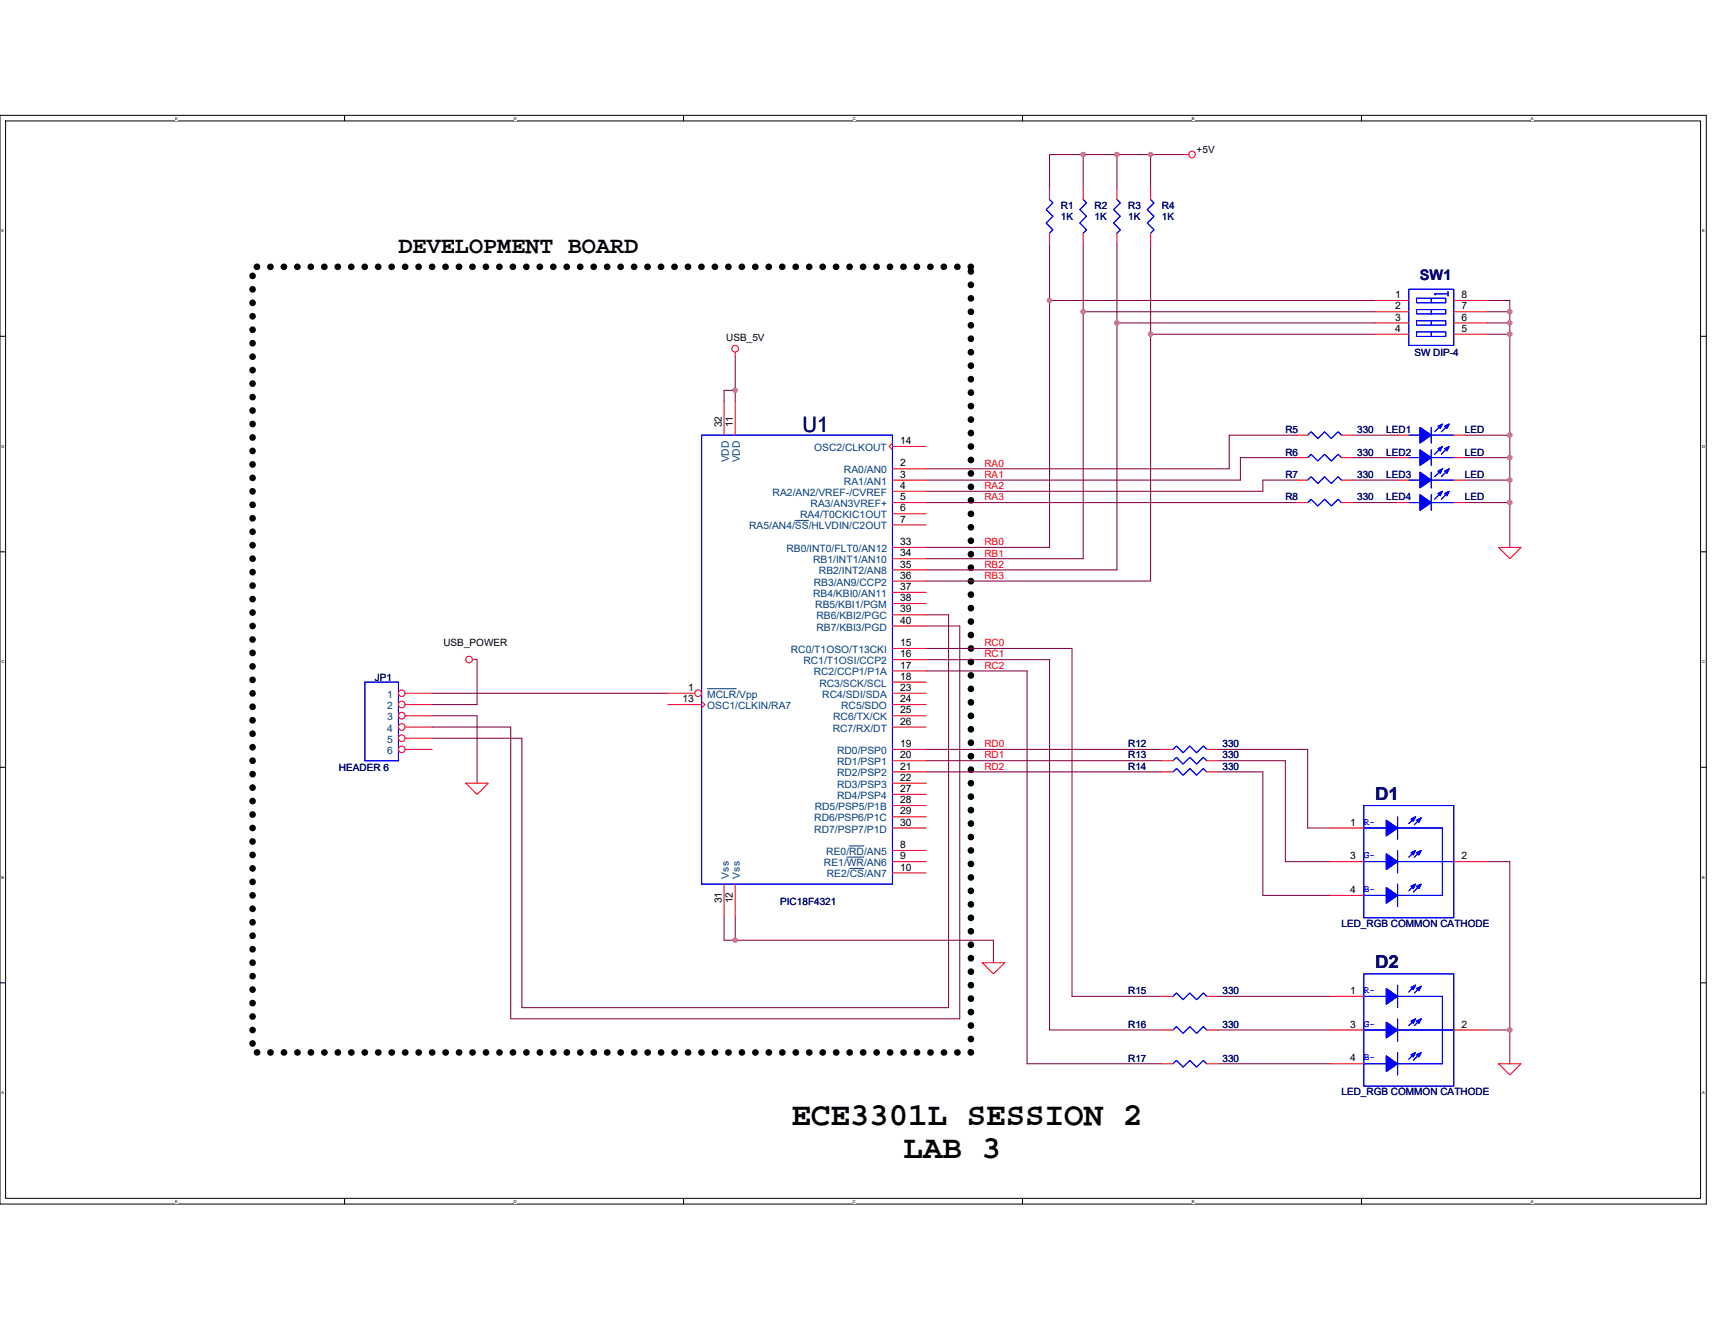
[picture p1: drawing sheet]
<svg xmlns="http://www.w3.org/2000/svg" width="279mm" height="216mm" viewBox="0 0 279 216" stroke-linecap="round" stroke-linejoin="round" font-family="sans-serif">
<path d="M0 18.8h278v177.4h-278zM.9 19.7h276.2v175.6h-276.2z" fill="none" stroke="#000" stroke-width=".16"/>
<g fill="#fff">
<path d="M28.5 18.9h.4v.7h-.4z"/>
<path d="M28.5 195.4h.4v.7h-.4z"/>
</g>
<path d="M56.1 18.8v.9M56.1 195.3v.9" fill="none" stroke="#000" stroke-width=".17"/>
<g fill="#fff">
<path d="M83.7 18.9h.5v.7h-.5z"/>
<path d="M83.7 195.4h.5v.7h-.5z"/>
</g>
<path d="M111.4 18.8v.9M111.4 195.3v.9" fill="none" stroke="#000" stroke-width=".17"/>
<g fill="#fff">
<path d="M139 18.9h.4v.7h-.4z"/>
<path d="M139 195.4h.4v.7h-.4z"/>
</g>
<path d="M166.6 18.8v.9M166.6 195.3v.9" fill="none" stroke="#000" stroke-width=".17"/>
<g fill="#fff">
<path d="M194.2 18.9h.4v.7h-.4z"/>
<path d="M194.2 195.4h.4v.7h-.4z"/>
</g>
<path d="M221.8 18.8v.9M221.8 195.3v.9" fill="none" stroke="#000" stroke-width=".17"/>
<g fill="#fff">
<path d="M249.4 18.9h.4v.7h-.4z"/>
<path d="M249.4 195.4h.4v.7h-.4z"/>
<path d="M.2 37.3h.5v.7h-.5z"/>
<path d="M277.3 37.3h.4v.7h-.4z"/>
<path d="M.2 72.3h.5v.8h-.5z"/>
<path d="M277.3 72.3h.4v.8h-.4z"/>
</g>
<path d="M0 54.8h.9M277.1 54.8h.9" fill="none" stroke="#000" stroke-width=".17"/>
<g fill="#fff">
<path d="M.2 107.5h.5v.7h-.5z"/>
<path d="M277.3 107.5h.4v.7h-.4z"/>
</g>
<path d="M0 89.9h.9M277.1 89.9h.9" fill="none" stroke="#000" stroke-width=".17"/>
<g fill="#fff">
<path d="M.2 142.6h.5v.7h-.5z"/>
<path d="M277.3 142.6h.4v.7h-.4z"/>
</g>
<path d="M0 125h.9M277.1 125h.9" fill="none" stroke="#000" stroke-width=".17"/>
<g fill="#fff">
<path d="M.2 177.7h.4v.7h-.4z"/>
<path d="M277.3 177.7h.4v.7h-.4z"/>
</g>
<path d="M0 160.1h.9M277.1 160.1h.9" fill="none" stroke="#000" stroke-width=".17"/>
<path d="M41.1 43.5h117.1v128h-117.1z" fill="none" stroke="#000" stroke-width="1.1" stroke-dasharray="0 2.2"/>
<g fill="none" stroke="#800040" stroke-width=".17">
<path d="M171 39.8v9.2M176.5 39.8v11M176.5 25.2h-5.5v5.5M176.5 25.2v5.5M176.5 25.2h5.5M182 25.2h5.5M182 39.8v12.8M182 25.2v5.5M187.5 25.2h5.4M187.5 39.8v14.7M187.5 25.2v5.5M119.8 58.1v5.5"/>
<path d="M171 49v40.2h-20.1M171 49h53M176.5 50.8v40.2h-25.6M176.5 50.8h47.5M182 52.6v40.3h-31.1M182 52.6h42M187.5 54.5h36.5M187.5 54.5v40.2h-36.6M242.3 49h3.7v1.8M242.3 52.6h3.7M242.3 54.5h3.7M242.3 50.8h3.7"/>
<path d="M246 50.8v1.8M246 52.6v1.9M246 54.5v16.4M119.8 63.6v1.8M119.8 63.6h-1.8v1.8M211.2 70.9h-10.9v5.5h-49.4M211.2 74.6h-9.1v3.6h-51.2M211.2 78.2h-5.5v1.9h-54.8M220.4 70.9h7.3M220.4 78.2h7.3M220.4 74.6h7.3M238.7 74.6h7.3"/>
<path d="M238.7 78.2h7.3M238.7 70.9h7.3M246 74.6v3.6M246 78.2v3.7M246 70.9v3.7M150.9 81.9h60.3M220.4 81.9h7.3M238.7 81.9h7.3M246 81.9v7.3M70.4 116.6h7.3v11M70.4 113h38.4M77.7 107.5v7.3h-7.3"/>
<path d="M150.9 109.3h16.4v64h22M150.9 107.5h20.1v60.3h18.3M150.9 105.7h23.7v56.6h14.7M150.9 102h5.5v64h-73.2v-47.5h-12.8M150.9 100.2h3.6v64h-69.5v-43.9h-14.6M150.9 125.8h38.4M150.9 122.1h38.4M150.9 124h38.4M198.4 125.8h7.3v20.1h11M198.4 124h11v16.4h7.3M198.4 122.1h14.6v12.8h3.7M118 149.5v3.7h1.8"/>
<path d="M119.8 149.5v3.7M119.8 153.2h42v3.7M242.3 140.4h3.7v27.4M198.4 162.3h18.3M198.4 173.3h18.3M198.4 167.8h18.3M242.3 167.8h3.7M246 167.8v5.5"/>
</g>
<g fill="#f0f" stroke="#f0f" stroke-width=".17">
<circle cx="119.8" cy="63.6" r=".36"/>
<circle cx="119.8" cy="153.2" r=".35"/>
<circle cx="246" cy="74.6" r=".36"/>
<circle cx="246" cy="81.9" r=".36"/>
<circle cx="246" cy="78.2" r=".36"/>
<circle cx="246" cy="50.8" r=".36"/>
<circle cx="246" cy="52.6" r=".36"/>
<circle cx="176.5" cy="25.2" r=".36"/>
<circle cx="182" cy="25.2" r=".36"/>
<circle cx="187.4" cy="25.2" r=".35"/>
<circle cx="246" cy="70.9" r=".36"/>
<circle cx="246" cy="54.4" r=".36"/>
<circle cx="171" cy="49" r=".36"/>
<circle cx="176.5" cy="50.8" r=".36"/>
<circle cx="182" cy="52.6" r=".36"/>
<circle cx="187.4" cy="54.4" r=".36"/>
<circle cx="246" cy="167.8" r=".36"/>
</g>
<g fill="none" stroke="#f00" stroke-width=".17">
<path d="M192.9 25.2h.8M119.8 57.4v.7M244.1 89.2h3.7l-1.8 1.8zM77 107.5h.7M75.9 127.6h3.6l-1.8 1.8zM189.3 125.8h1.8M196.6 125.8h1.8M160 156.9h3.7l-1.9 1.8zM244.1 173.3h3.7l-1.8 1.9z"/>
<circle cx="194.2" cy="25.2" r=".53"/>
<circle cx="119.8" cy="56.8" r=".54"/>
<circle cx="76.4" cy="107.5" r=".54"/>
</g>
<path d="M114.3 70.9h31.1v73.2h-31.1zM191.1 125.8l.6-.6 1 1.1 1.1-1.1 1.1 1.1 1.1-1.1 .6 .6" fill="none" stroke="#00f" stroke-width=".17"/>
<circle cx="113.7" cy="113" r=".54" fill="#fff" stroke="#f00" stroke-width=".17"/>
<g fill="none" stroke="#f00" stroke-width=".17">
<path d="M171 30.7v1.8M171 38v1.8M176.5 30.7v1.8M176.5 38v1.8M182 30.7v1.8M182 38v1.8M187.5 30.7v1.8M187.5 38v1.8M224 49h5.5M224 50.8h5.5M224 52.6h5.5M224 54.5h5.5"/>
<path d="M236.8 49h5.5M236.8 50.8h5.5M236.8 52.6h5.5M236.8 54.5h5.5M118 65.4v5.5M119.8 65.4v5.5M145.4 76.4h5.5M145.4 78.2h5.5M145.4 72.2l-.6 .5 .6 .6M145.4 72.7h5.5M211.2 74.6h1.8M211.2 78.2h1.8"/>
<path d="M211.2 70.9h1.8M218.5 74.6h1.9M218.5 78.2h1.9M218.5 70.9h1.9M227.7 74.6h1.8M227.7 70.9h1.8M227.7 78.2h1.8M236.8 74.6h1.9M236.8 70.9h1.9M236.8 78.2h1.9M145.4 80.1h5.5M145.4 81.9h5.5"/>
<path d="M145.4 83.7h5.5M145.4 85.5h5.5M145.4 89.2h5.5M145.4 91h5.5M145.4 92.9h5.5M145.4 94.7h5.5M145.4 96.5h5.5M145.4 98.3h5.5M211.2 81.9h1.8M218.5 81.9h1.9M227.7 81.9h1.8M236.8 81.9h1.9"/>
<path d="M108.8 114.8h5.5M108.8 113h4.4M114.3 114.3l.6 .5-.6 .6M145.4 100.2h5.5M145.4 102h5.5M145.4 118.5h5.5M145.4 116.6h5.5M145.4 114.8h5.5M145.4 113h5.5M145.4 111.1h5.5M145.4 109.3h5.5M145.4 107.5h5.5"/>
<path d="M145.4 105.7h5.5M145.4 138.6h5.5M145.4 122.1h5.5M145.4 124h5.5M145.4 125.8h5.5M145.4 127.6h5.5M145.4 129.4h5.5M145.4 131.3h5.5M145.4 133.1h5.5M145.4 134.9h5.5M189.3 124h1.8M189.3 122.1h1.8"/>
<path d="M196.6 124h1.8M196.6 122.1h1.8M216.7 134.9h5.5M118 144.1v5.4M119.8 144.1v5.4M145.4 140.4h5.5M145.4 142.2h5.5M216.7 140.4h5.5M216.7 145.9h5.5M236.8 140.4h5.5M189.3 167.8h1.8M189.3 162.3h1.8"/>
<path d="M189.3 173.3h1.8M196.6 167.8h1.8M196.6 162.3h1.8M196.6 173.3h1.8M216.7 162.3h5.5M216.7 167.8h5.5M216.7 173.3h5.5M236.8 167.8h5.5"/>
</g>
<path d="M129.5 84.8h2.2M115.2 112.2h4.8M138 139.7h2.8M138.3 137.8h2.5M138.4 141.5h2.4" fill="none" stroke="#004080" stroke-width=".16"/>
<g fill="none" stroke="#00f" stroke-width=".17">
<path d="M171 32.5l.5 .6-1.1 1.1 1.1 1-1.1 1.1 1.1 1.1-.5 .6M176.5 32.5l.5 .6-1.1 1.1 1.1 1-1.1 1.1 1.1 1.1-.5 .6M182 32.5l.5 .6-1.1 1.1 1.1 1-1.1 1.1 1.1 1.1-.5 .6M187.5 32.5l.5 .6-1.1 1.1 1.1 1-1.1 1.1 1.1 1.1-.5 .6M229.5 47.1h7.3v9.2h-7.3zM230.8 48.6h4.7v.7h-4.7zM230.8 50.4h4.7v.8h-4.7zM230.8 52.3h4.7v.7h-4.7zM230.8 54.1h4.7v.7h-4.7zM233.2 48.6v.7M233.2 50.4v.8M233.2 52.3v.7"/>
<path d="M233.2 54.1v.7M235.9 47.9h-2.2l.2 .1M235.9 47.5v.7M213 74.6l.6-.6 1.1 1.1 1.1-1.1 1.1 1.1 1.1-1.1 .5 .6M213 78.2l.6-.5 1.1 1.1 1.1-1.1 1.1 1.1 1.1-1.1 .5 .5M213 70.9l.6-.5 1.1 1.1 1.1-1.1 1.1 1.1 1.1-1.1 .5 .5M229.5 74.6h1.8M229.5 70.9h1.8M229.5 78.2h1.8M233.2 73.3v2.5M233.2 74.6h3.6M233.2 69.6v2.6"/>
<path d="M233.2 70.9h3.6M233.2 76.9v2.6M233.2 78.2h3.6M234.8 72.9l-1.1 1.1M234.8 69.3l-1.1 1.1M234.8 76.6l-1.1 1.1M235.9 72.9l-1.1 1.1M235.9 69.3l-1.1 1.1M235.9 76.6l-1.1 1.1M213 81.9l.6-.6 1.1 1.1 1.1-1.1 1.1 1.1 1.1-1.1 .5 .6M229.5 81.9h1.8M233.2 80.6v2.6"/>
<path d="M233.2 81.9h3.6M234.8 80.2l-1.1 1.1M235.9 80.2l-1.1 1.1M59.4 111.1h5.5v12.9h-5.5zM191.1 124l.6-.6 1 1.1 1.1-1.1 1.1 1.1 1.1-1.1 .6 .6M191.1 122.1l.6-.5 1 1.1 1.1-1.1 1.1 1.1 1.1-1.1 .6 .5M222.2 131.3h14.6v18.2h-14.6zM222.2 134.9h12.8v11h-12.8M227.7 133.1v3.7M227.7 138.6v3.6M230.6 133.1l-1.1 1.1M230.6 138.6l-1.1 1.1"/>
<path d="M231.5 138.6l-1.1 1.1M231.5 133.3l-1.1 1.1M222.2 158.7h14.6v18.3h-14.6zM222.2 140.4h14.6M227.7 144.1v3.6M230.6 144.1l-1.1 1.1M231.3 144.3l-1 1.1M191.1 167.8l.6-.5 1 1.1 1.1-1.1 1.1 1.1 1.1-1.1 .6 .5M191.1 162.3l.6-.5 1 1.1 1.1-1.1 1.1 1.1 1.1-1.1 .6 .5M191.1 173.3l.6-.5 1 1.1 1.1-1.1 1.1 1.1 1.1-1.1 .6 .5M222.2 162.3h12.8v11h-12.8M222.2 167.8h14.6"/>
<path d="M227.7 160.5v3.7M227.7 166v3.7M227.7 171.5v3.7M230.6 160.5l-1.1 1.1M230.6 171.5l-1.1 1.1M230.6 166l-1.1 1.1M231.3 171.7l-1 1.1M231.5 166l-1.1 1.1M231.5 160.7l-1.1 1.1"/>
</g>
<g fill="#00f" stroke="#00f" stroke-width=".17">
<path d="M231.3 73.3l1.9 1.3-1.9 1.2z" fill-rule="evenodd"/>
<path d="M235.4 73.1l.7-.4-.4 .8z" fill-rule="evenodd"/>
<path d="M234.3 73.1l.7-.4-.4 .8z" fill-rule="evenodd"/>
<path d="M231.3 73.3l1.9 1.3-1.9 1.2z" fill-rule="evenodd"/>
<path d="M235.4 73.1l.7-.4-.4 .8z" fill-rule="evenodd"/>
<path d="M234.3 73.1l.7-.4-.4 .8z" fill-rule="evenodd"/>
<path d="M231.3 69.6l1.9 1.3-1.9 1.3z" fill-rule="evenodd"/>
<path d="M235.4 69.4l.7-.3-.4 .7z" fill-rule="evenodd"/>
<path d="M234.3 69.4l.7-.3-.4 .7z" fill-rule="evenodd"/>
<path d="M231.3 69.6l1.9 1.3-1.9 1.3z" fill-rule="evenodd"/>
<path d="M235.4 69.4l.7-.3-.4 .7z" fill-rule="evenodd"/>
<path d="M234.3 69.4l.7-.3-.4 .7z" fill-rule="evenodd"/>
<path d="M231.3 76.9l1.9 1.3-1.9 1.3z" fill-rule="evenodd"/>
<path d="M235.4 76.8l.7-.4-.4 .7z" fill-rule="evenodd"/>
<path d="M234.3 76.8l.7-.4-.4 .7z" fill-rule="evenodd"/>
<path d="M231.3 76.9l1.9 1.3-1.9 1.3z" fill-rule="evenodd"/>
<path d="M235.4 76.8l.7-.4-.4 .7z" fill-rule="evenodd"/>
<path d="M234.3 76.8l.7-.4-.4 .7z" fill-rule="evenodd"/>
<path d="M225.8 133.6l1.9 1.3-1.9 1.3z" fill-rule="evenodd"/>
<path d="M229.9 133.5l.7-.4-.3 .7z" fill-rule="evenodd"/>
<path d="M230.8 133.6l.7-.3-.3 .7z" fill-rule="evenodd"/>
<path d="M225.8 139.1l1.9 1.3-1.9 1.3z" fill-rule="evenodd"/>
<path d="M225.8 144.6l1.9 1.3-1.9 1.3z" fill-rule="evenodd"/>
<path d="M229.9 138.9l.7-.3-.3 .7z" fill-rule="evenodd"/>
<path d="M230.8 138.9l.7-.3-.3 .7z" fill-rule="evenodd"/>
<path d="M229.9 144.4l.7-.3-.3 .7z" fill-rule="evenodd"/>
<path d="M230.8 144.4l.7-.3-.3 .7z" fill-rule="evenodd"/>
<path d="M225.8 133.6l1.9 1.3-1.9 1.3z" fill-rule="evenodd"/>
<path d="M229.9 133.5l.7-.4-.3 .7z" fill-rule="evenodd"/>
<path d="M230.8 133.6l.7-.3-.3 .7z" fill-rule="evenodd"/>
<path d="M225.8 139.1l1.9 1.3-1.9 1.3z" fill-rule="evenodd"/>
<path d="M225.8 144.6l1.9 1.3-1.9 1.3z" fill-rule="evenodd"/>
<path d="M229.9 138.9l.7-.3-.3 .7z" fill-rule="evenodd"/>
<path d="M230.8 138.9l.7-.3-.3 .7z" fill-rule="evenodd"/>
<path d="M229.9 144.4l.7-.3-.3 .7z" fill-rule="evenodd"/>
<path d="M230.8 144.4l.7-.3-.3 .7z" fill-rule="evenodd"/>
<path d="M225.8 161.1l1.9 1.2-1.9 1.3z" fill-rule="evenodd"/>
<path d="M229.9 160.9l.7-.4-.3 .7z" fill-rule="evenodd"/>
<path d="M230.8 161.1l.7-.4-.3 .7z" fill-rule="evenodd"/>
<path d="M225.8 166.6l1.9 1.2-1.9 1.3z" fill-rule="evenodd"/>
<path d="M225.8 172l1.9 1.3-1.9 1.3z" fill-rule="evenodd"/>
<path d="M229.9 166.4l.7-.4-.3 .8z" fill-rule="evenodd"/>
<path d="M230.8 166.4l.7-.4-.3 .8z" fill-rule="evenodd"/>
<path d="M229.9 171.9l.7-.4-.3 .7z" fill-rule="evenodd"/>
<path d="M230.8 171.9l.7-.4-.3 .7z" fill-rule="evenodd"/>
<path d="M225.8 161.1l1.9 1.2-1.9 1.3z" fill-rule="evenodd"/>
<path d="M229.9 160.9l.7-.4-.3 .7z" fill-rule="evenodd"/>
<path d="M230.8 161.1l.7-.4-.3 .7z" fill-rule="evenodd"/>
<path d="M225.8 166.6l1.9 1.2-1.9 1.3z" fill-rule="evenodd"/>
<path d="M225.8 172l1.9 1.3-1.9 1.3z" fill-rule="evenodd"/>
<path d="M229.9 166.4l.7-.4-.3 .8z" fill-rule="evenodd"/>
<path d="M230.8 166.4l.7-.4-.3 .8z" fill-rule="evenodd"/>
<path d="M229.9 171.9l.7-.4-.3 .7z" fill-rule="evenodd"/>
<path d="M230.8 171.9l.7-.4-.3 .7z" fill-rule="evenodd"/>
<path d="M231.3 80.6l1.9 1.3-1.9 1.3z" fill-rule="evenodd"/>
<path d="M235.4 80.4l.7-.3-.4 .7z" fill-rule="evenodd"/>
<path d="M234.3 80.4l.7-.3-.4 .7z" fill-rule="evenodd"/>
<path d="M231.3 80.6l1.9 1.3-1.9 1.3z" fill-rule="evenodd"/>
<path d="M235.4 80.4l.7-.3-.4 .7z" fill-rule="evenodd"/>
<path d="M234.3 80.4l.7-.3-.4 .7z" fill-rule="evenodd"/>
</g>
<circle cx="65.5" cy="113" r=".54" fill="#fff" stroke="#f00" stroke-width=".17"/>
<path d="M66 113h4.4" fill="none" stroke="#f00" stroke-width=".17"/>
<circle cx="65.5" cy="114.8" r=".54" fill="#fff" stroke="#f00" stroke-width=".17"/>
<path d="M66 114.8h4.4" fill="none" stroke="#f00" stroke-width=".17"/>
<circle cx="65.5" cy="116.6" r=".54" fill="#fff" stroke="#f00" stroke-width=".17"/>
<path d="M66 116.6h4.4" fill="none" stroke="#f00" stroke-width=".17"/>
<circle cx="65.5" cy="118.5" r=".54" fill="#fff" stroke="#f00" stroke-width=".17"/>
<path d="M66 118.5h4.4" fill="none" stroke="#f00" stroke-width=".17"/>
<circle cx="65.5" cy="120.3" r=".54" fill="#fff" stroke="#f00" stroke-width=".17"/>
<path d="M66 120.3h4.4" fill="none" stroke="#f00" stroke-width=".17"/>
<circle cx="65.5" cy="122.1" r=".54" fill="#fff" stroke="#f00" stroke-width=".17"/>
<path d="M66 122.1h4.4" fill="none" stroke="#f00" stroke-width=".17"/>
<g fill="#f0f" stroke="#f0f" stroke-width=".17">
<circle cx="119.8" cy="63.6" r=".36"/>
<circle cx="119.8" cy="153.2" r=".35"/>
<circle cx="246" cy="74.6" r=".36"/>
<circle cx="246" cy="81.9" r=".36"/>
<circle cx="246" cy="78.2" r=".36"/>
<circle cx="246" cy="50.8" r=".36"/>
<circle cx="246" cy="52.6" r=".36"/>
<circle cx="176.5" cy="25.2" r=".36"/>
<circle cx="182" cy="25.2" r=".36"/>
<circle cx="187.4" cy="25.2" r=".35"/>
<circle cx="246" cy="70.9" r=".36"/>
<circle cx="246" cy="54.4" r=".36"/>
<circle cx="171" cy="49" r=".36"/>
<circle cx="176.5" cy="50.8" r=".36"/>
<circle cx="182" cy="52.6" r=".36"/>
<circle cx="187.4" cy="54.4" r=".36"/>
<circle cx="246" cy="167.8" r=".36"/>
</g>
<g font-size="5.3">
<text x="128.9" y="183.3">ECE3301L SESSION 2</text>
<text x="147.2" y="188.7">LAB 3</text>
</g>
<text font-size="3.8" x="64.9" y="41.2">DEVELOPMENT BOARD</text>
<text font-size="3.5" fill="#000080" x="130.7" y="70.4">U1</text>
<g font-size="2.9" fill="#000080">
<text x="224" y="130.3">D1</text>
<text x="224" y="157.8">D2</text>
</g>
<text font-size="2.4" fill="#000080" x="231.3" y="45.7">SW1</text>
<g font-size="1.7">
<text x="227.3" y="48.6">1</text>
<text x="227.3" y="50.4">2</text>
<text x="227.3" y="52.2">3</text>
<text x="238.1" y="48.6">8</text>
<text x="238.1" y="50.4">7</text>
<text x="238.1" y="52.2">6</text>
<text x="227.3" y="54.1">4</text>
<text x="238.1" y="54.1">5</text>
<text x="117.6" y="69.6" transform="rotate(-90 117.6 69.6)">32</text>
<text x="119.4" y="69.6" transform="rotate(-90 119.4 69.6)">11</text>
<text x="146.7" y="76">2</text>
<text x="146.7" y="77.9">3</text>
<text x="146.7" y="72.4">14</text>
<text x="146.7" y="81.5">5</text>
<text x="146.7" y="83.3">6</text>
<text x="146.7" y="79.7">4</text>
<text x="146.7" y="88.8">33</text>
<text x="146.7" y="85.2">7</text>
<text x="146.7" y="90.7">34</text>
<text x="146.7" y="92.5">35</text>
<text x="146.7" y="94.3">36</text>
<text x="146.7" y="96.1">37</text>
<text x="146.7" y="98">38</text>
<text x="146.7" y="99.8">39</text>
<text x="146.7" y="101.6">40</text>
<text x="146.7" y="107.1">16</text>
<text x="146.7" y="105.3">15</text>
<text x="112.1" y="112.6">1</text>
<text x="146.7" y="110.8">18</text>
<text x="146.7" y="112.6">23</text>
<text x="146.7" y="108.9">17</text>
<text x="111.2" y="114.4">13</text>
<text x="146.7" y="116.2">25</text>
<text x="146.7" y="114.4">24</text>
<text x="146.7" y="118.1">26</text>
<text x="146.7" y="121.7">19</text>
<text x="146.7" y="123.6">20</text>
<text x="146.7" y="125.4">21</text>
<text x="146.7" y="127.2">22</text>
<text x="146.7" y="129.1">27</text>
<text x="146.7" y="130.9">28</text>
<text x="146.7" y="132.7">29</text>
<text x="146.7" y="134.5">30</text>
<text x="220" y="134.5">1</text>
<text x="146.7" y="138.2">8</text>
<text x="146.7" y="140">9</text>
<text x="146.7" y="141.9">10</text>
<text x="220" y="140">3</text>
<text x="238.1" y="140">2</text>
<text x="117.6" y="147.2" transform="rotate(-90 117.6 147.2)">31</text>
<text x="119.4" y="147.2" transform="rotate(-90 119.4 147.2)">12</text>
<text x="220" y="145.5">4</text>
<text x="220" y="162">1</text>
<text x="220" y="167.4">3</text>
<text x="238.1" y="167.4">2</text>
<text x="220" y="173">4</text>
</g>
<g font-size="1.7" fill="#004080">
<text x="118.7" y="75.4" transform="rotate(-90 118.7 75.4)">VDD</text>
<text x="120.5" y="75.4" transform="rotate(-90 120.5 75.4)">VDD</text>
<text x="132.7" y="73.5">OSC2/CLKOUT</text>
<text x="137.5" y="77.1">RA0/AN0</text>
<text x="125.9" y="80.8">RA2/AN2/VREF-/CVREF</text>
<text x="132.1" y="82.6">RA3/AN3VREF+</text>
<text x="137.5" y="79">RA1/AN1</text>
<text x="122" y="86.3">RA5/AN4/SS/HLVDIN/C2OUT</text>
<text x="128.1" y="89.9">RB0/INT0/FLT0/AN12</text>
<text x="130.3" y="84.5">RA4/T0CKIC1OUT</text>
<text x="132.5" y="91.8">RB1/INT1/AN10</text>
<text x="132.6" y="95.4">RB3/AN9/CCP2</text>
<text x="133.4" y="93.6">RB2/INT2/AN8</text>
<text x="132.5" y="97.3">RB4/KBI0/AN11</text>
<text x="132.8" y="99.1">RB5/KBI1/PGM</text>
<text x="133" y="100.9">RB6/KBI2/PGC</text>
<text x="128.8" y="106.4">RC0/T1OSO/T13CKI</text>
<text x="133" y="102.7">RB7/KBI3/PGD</text>
<text x="63.1" y="113.7">1</text>
<text x="115.2" y="113.7">MCLR/Vpp</text>
<text x="130.9" y="108.2">RC1/T1OSI/CCP2</text>
<text x="132.6" y="110.1">RC2/CCP1/P1A</text>
<text x="133.5" y="111.9">RC3/SCK/SCL</text>
<text x="134" y="113.7">RC4/SDI/SDA</text>
<text x="63.1" y="115.5">2</text>
<text x="63.1" y="117.4">3</text>
<text x="63.1" y="119.2">4</text>
<text x="115.2" y="115.5">OSC1/CLKIN/RA7</text>
<text x="135.7" y="119.2">RC7/RX/DT</text>
<text x="135.7" y="117.4">RC6/TX/CK</text>
<text x="137" y="115.5">RC5/SDO</text>
<text x="63.1" y="121">5</text>
<text x="63.1" y="122.9">6</text>
<text x="136.4" y="122.9">RD0/PSP0</text>
<text x="136.4" y="124.7">RD1/PSP1</text>
<text x="132.7" y="132">RD5/PSP5/P1B</text>
<text x="136.4" y="126.5">RD2/PSP2</text>
<text x="136.4" y="128.4">RD3/PSP3</text>
<text x="136.4" y="130.2">RD4/PSP4</text>
<text x="132.7" y="133.8">RD6/PSP6/P1C</text>
<text x="132.7" y="135.7">RD7/PSP7/P1D</text>
<text x="118.7" y="143.2" transform="rotate(-90 118.7 143.2)">Vss</text>
<text x="120.5" y="143.2" transform="rotate(-90 120.5 143.2)">Vss</text>
<text x="134.2" y="141.1">RE1/WR/AN6</text>
<text x="134.6" y="139.3">RE0/RD/AN5</text>
<text x="134.7" y="143">RE2/CS/AN7</text>
</g>
<g font-size="1.6">
<text x="194.9" y="24.8">+5V</text>
<text x="118.3" y="55.6">USB_5V</text>
<text x="72.2" y="105.3">USB_POWER</text>
</g>
<g font-size="1.6" fill="#000080">
<text x="172.8" y="34">R1</text>
<text x="172.8" y="35.8">1K</text>
<text x="178.3" y="34">R2</text>
<text x="178.3" y="35.8">1K</text>
<text x="183.8" y="34">R3</text>
<text x="183.8" y="35.8">1K</text>
<text x="189.3" y="34">R4</text>
<text x="189.3" y="35.8">1K</text>
<text x="230.4" y="58">SW DIP-4</text>
<text x="209.4" y="70.6">R5</text>
<text x="221.1" y="70.6">330</text>
<text x="225.8" y="70.6">LED1</text>
<text x="238.7" y="70.6">LED</text>
<text x="209.4" y="74.2">R6</text>
<text x="209.4" y="77.9">R7</text>
<text x="221.1" y="74.2">330</text>
<text x="221.1" y="77.9">330</text>
<text x="225.8" y="74.2">LED2</text>
<text x="225.8" y="77.9">LED3</text>
<text x="238.7" y="74.2">LED</text>
<text x="238.7" y="77.9">LED</text>
<text x="209.4" y="81.5">R8</text>
<text x="221.1" y="81.5">330</text>
<text x="225.8" y="81.5">LED4</text>
<text x="238.7" y="81.5">LED</text>
<text x="61.1" y="111">JP1</text>
<text x="55.2" y="125.6">HEADER 6</text>
<text x="183.8" y="125.4">R14</text>
<text x="183.8" y="123.6">R13</text>
<text x="183.8" y="121.8">R12</text>
<text x="199.2" y="125.4">330</text>
<text x="199.2" y="123.6">330</text>
<text x="199.2" y="121.8">330</text>
<text x="127.1" y="147.4">PIC18F4321</text>
<text x="218.5" y="151">LED_RGB COMMON CATHODE</text>
<text x="183.8" y="167.5">R16</text>
<text x="183.8" y="162">R15</text>
<text x="199.2" y="167.5">330</text>
<text x="199.2" y="162">330</text>
<text x="183.8" y="173">R17</text>
<text x="199.2" y="173">330</text>
<text x="218.5" y="178.5">LED_RGB COMMON CATHODE</text>
</g>
<g font-size="1.6" fill="#f00">
<text x="160.4" y="76">RA0</text>
<text x="160.4" y="77.9">RA1</text>
<text x="160.4" y="79.7">RA2</text>
<text x="160.4" y="81.5">RA3</text>
<text x="160.4" y="88.8">RB0</text>
<text x="160.4" y="90.7">RB1</text>
<text x="160.4" y="92.5">RB2</text>
<text x="160.4" y="94.3">RB3</text>
<text x="160.4" y="105.3">RC0</text>
<text x="160.4" y="107.1">RC1</text>
<text x="160.4" y="109">RC2</text>
<text x="160.4" y="125.4">RD2</text>
<text x="160.4" y="121.8">RD0</text>
<text x="160.4" y="123.6">RD1</text>
</g>
<g font-size="1.6" fill="#00f">
<text x="222.2" y="134.4">R-</text>
<text x="222.2" y="139.8">G-</text>
<text x="222.2" y="145.3">B-</text>
<text x="222.2" y="161.8">R-</text>
<text x="222.2" y="167.3">G-</text>
<text x="222.2" y="172.8">B-</text>
</g>
<g font-size=".7">
<text x="28.5" y="19.5">E</text>
<text x="83.7" y="19.5">D</text>
<text x="139" y="19.5">C</text>
<text x="194.2" y="19.5">B</text>
<text x="249.4" y="19.5">A</text>
<text x=".2" y="37.8">E</text>
<text x="277.3" y="37.8">E</text>
<text x=".2" y="72.9">D</text>
<text x="277.3" y="72.9">D</text>
<text x=".2" y="108.1">C</text>
<text x="277.3" y="108.1">C</text>
<text x=".2" y="143.2">B</text>
<text x="277.3" y="143.2">B</text>
<text x=".2" y="178.3">A</text>
<text x="277.3" y="178.3">A</text>
<text x="28.5" y="196">E</text>
<text x="83.7" y="196">D</text>
<text x="139" y="196">C</text>
<text x="194.2" y="196">B</text>
<text x="249.4" y="196">A</text>
</g>
</svg>
